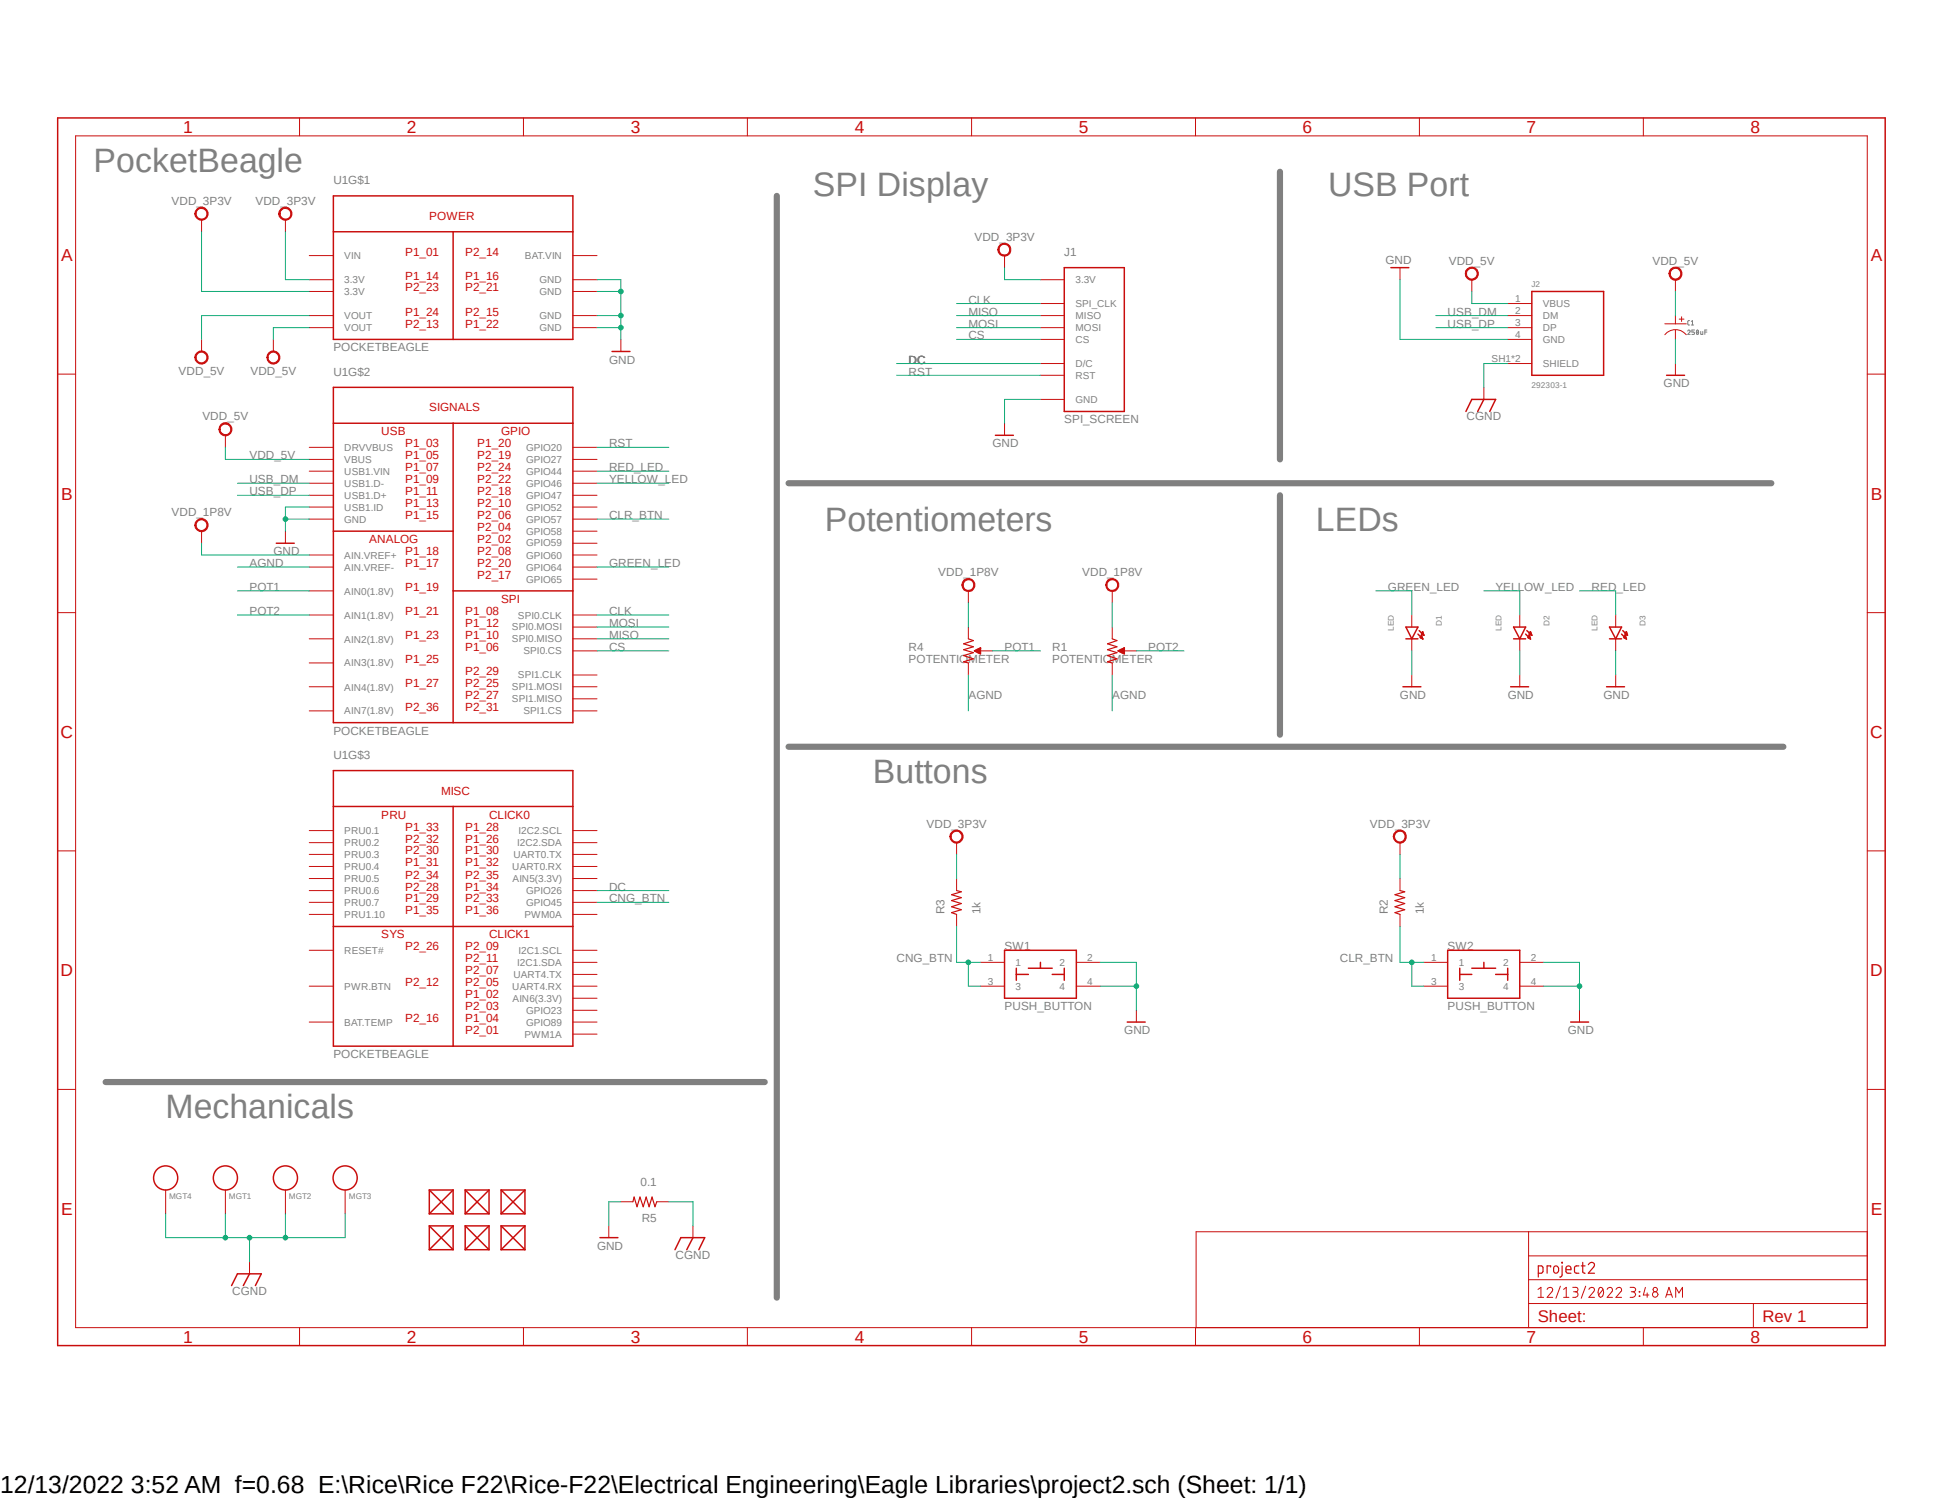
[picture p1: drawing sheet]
<svg xmlns="http://www.w3.org/2000/svg" width="279mm" height="216mm" viewBox="0 0 279 216" stroke-linecap="round" stroke-linejoin="round" font-family="sans-serif">
<path d="M7.9 16.8l263.6 177.3M271.5 16.8l-263.6 177.3" fill="none" stroke="#fff" stroke-width=".14"/>
<path d="M242.8 47.7l.2-.2 .2 .1v.2l-.4 .3h.4M243.1 46.1l-.3 .2v.4l.3 .1M243.3 46.8h.4M243.3 46.3l.2-.2v.7M243.8 47.5h-.4v.3h.3l.1 .1-.1 .2h-.3M244.1 47.5l.2 .1v.5l-.2-.1zM244.3 47.7l-.2 .3M244.7 47.7v.4h.3v-.4M245.3 47.8h.3M245.6 47.5h-.3v.6" fill="none" stroke="#808080" stroke-width=".14"/>
<g fill="none" stroke="#c90d0c" stroke-width=".14">
<path d="M10.9 19.6h257.7v171.5h-257.7zM43.1 17v2.6M75.3 17v2.6M107.5 17v2.6M139.8 17v2.6M172 17v2.6M204.2 17v2.6M236.4 17v2.6M44.5 36.8h3.5M82.4 36.8h3.5M8.3 53.8h2.6M44.5 40.3h3.5"/>
<path d="M44.5 42h3.5M44.5 45.4h3.5M44.5 47.2h3.5M82.4 40.3h3.5M82.4 42h3.5M82.4 45.4h3.5M82.4 47.2h3.5M149.7 40.3h3.4M149.7 45.4h3.4M149.7 47.2h3.4M149.7 57.5h3.4M149.7 54h3.4"/>
<path d="M149.7 52.3h3.4M149.7 48.9h3.4M149.7 43.7h3.4M268.6 53.8h2.6M44.5 64.4h3.5M44.5 66.1h3.5M44.5 67.8h3.5M44.5 69.6h3.5M44.5 71.3h3.5M44.5 73h3.5M44.5 74.7h3.5M44.5 79.9h3.5"/>
<path d="M82.4 64.4h3.5M82.4 66.1h3.5M82.4 67.8h3.5M82.4 69.6h3.5M82.4 71.3h3.5M82.4 73h3.5M82.4 74.7h3.5M82.4 76.5h3.5M82.4 78.2h3.5M82.4 79.9h3.5M8.3 88.2h2.6M44.5 81.6h3.5"/>
<path d="M44.5 85h3.5M44.5 88.5h3.5M44.5 91.9h3.5M44.5 95.4h3.5M44.5 98.8h3.5M82.4 81.6h3.5M82.4 83.4h3.5M82.4 88.5h3.5M82.4 91.9h3.5M82.4 98.8h3.5M82.4 90.3h3.5M82.4 93.7h3.5"/>
<path d="M82.4 97.2h3.5M160 90.3v1.6M160 95.4v1.8M161.8 93.7h1.7M203.1 88.5v1.8M203.1 91.9v1.8M203.1 97.2v1.6M268.6 88.2h2.6M44.5 102.3h3.5M44.5 119.5h3.5M82.4 102.3h3.5M82.4 100.6h3.5"/>
<path d="M82.4 119.5h3.5M8.3 122.5h2.6M44.5 121.3h3.5M44.5 123h3.5M44.5 124.7h3.5M44.5 126.4h3.5M44.5 128.2h3.5M44.5 129.9h3.5M44.5 131.6h3.5M44.5 136.8h3.5M82.4 121.3h3.5M82.4 123h3.5"/>
<path d="M82.4 124.7h3.5M82.4 126.4h3.5M82.4 128.2h3.5M82.4 129.9h3.5M82.4 131.6h3.5M82.4 136.8h3.5M82.4 138.5h3.5M141.1 138.5h3.4M154.9 138.5h3.4M268.6 122.5h2.6M8.3 156.8h2.6M44.5 141.9h3.5"/>
<path d="M44.5 147.1h3.5M82.4 140.3h3.5M82.4 141.9h3.5M82.4 143.7h3.5M82.4 145.4h3.5M82.4 147.1h3.5M82.4 148.8h3.5M141.1 141.9h3.4M154.9 141.9h3.4M268.6 156.8h2.6M219.9 177.3v13.8M268.6 177.3h-96.5v13.8"/>
<path d="M43.1 191.1v2.6M75.3 191.1v2.6M107.5 191.1v2.6M139.8 191.1v2.6M172 191.1v2.6M204.2 191.1v2.6M219.9 187.6h48.7M219.9 184.2h48.7M219.9 180.8h48.7M221.3 185.6l.4-.3v1.4M221.3 186.7h.8M222.6 185.6a.4 .4 0 0 1 .5-.3 .4 .4 0 0 1 .3 .5l-.8 .9h.8"/>
<path d="M224.5 185.1l-.6 1.8M225 186.7h.7M225 185.6l.3-.3v1.4M226.3 185.3h.4a.32 .32 0 0 1 .3 .3 .32 .32 0 0 1-.3 .3h-.3M226.7 185.9a.4 .4 0 0 1 .3 .4 .4 .4 0 0 1-.3 .4h-.4M228.1 185.1l-.6 1.8M228.6 185.6a.4 .4 0 0 1 .6-.3 .4 .4 0 0 1 .1 .6l-.7 .8h.8M230.1 185.3h.2a.82 .82 0 0 1 0 1.4 .97 .97 0 0 1-.2-1.4zM230.6 185.6l-.6 .8M231.2 185.6a.39 .39 0 0 1 .6-.3 .39 .39 0 0 1 .1 .6l-.7 .8h.8M232.5 185.6a.42 .42 0 0 1 .5-.3 .42 .42 0 0 1 .3 .5l-.8 .9h.8M234.5 185.3h.5a.32 .32 0 0 1 .3 .3 .32 .32 0 0 1-.3 .3h-.3"/>
<path d="M234.9 185.9a.4 .4 0 0 1 .4 .4 .4 .4 0 0 1-.4 .4h-.4M235.8 185.9l.1 .1zM235.8 186.5l.1 .1zM236.4 191.1v2.6M236.7 185.3l-.3 1.1h.8M237 186.1v.6M239.6 186.7l.5-1.4 .5 1.4M239.8 186.4h.7M241.1 186.7v-1.4l.5 .8 .5-.8v1.4M252.3 187.6v3.5"/>
<circle cx="238.1" cy="185.6" r=".33"/>
<circle cx="238.1" cy="186.3" r=".41"/>
</g>
<g fill="none" stroke="#c90d0c" stroke-width=".21">
<path d="M8.3 17h262.9v176.7h-262.9zM48 28.2h34.4v20.7h-34.4zM48 33.4h34.4M65.2 33.4v15.5M153.1 38.5h8.7v20.7h-8.7zM48 55.8h34.4v48.2h-34.4zM48 76.5h17.2M48 60.9h34.4M65.2 60.9v43.1M65.2 85h17.2M160.9 93.7l.9-.4v.8zM160.9 93.7h.9"/>
<path d="M161.1 93.6h.7M161.1 93.8h.7M161.3 93.5h.5M161.4 93.9h.4M161.5 93.4h.3M161.6 94h.2M161.7 93.3h.1M201.8 98.8h2.6M202.3 90.3h1.7l-.9 1.6zM202.3 91.9h1.7M204 91.3l.7 .7M204.2 90.8l.7 .6"/>
<path d="M204.3 91.7h.3M204.4 91.7h.2M204.5 91.9h.1M204.5 91.5h.1M204.5 91.4l.2 .5-.4-.1zM204.6 91.3h.2M204.6 91.2h.2M204.6 91.1h.1M204.6 91h.1M204.7 90.9l.2 .5-.4-.1zM204.8 91.4h.1M48 110.9h34.4v39.7h-34.4z"/>
<path d="M48 116.1h34.4M65.2 116.1v34.5M48 133.3h34.4M144.5 136.8h10.4v6.9h-10.4zM146.2 139.4v1.7M148 139.4h3.4M149.7 138.5v.9M153.1 139.4v1.7M146.2 140.3h1.8M151.4 140.3h1.7"/>
</g>
<path d="M160 91.9l.7 .3-1.4 .5 1.4 .4-1.4 .4 1.4 .4-1.4 .5 1.4 .4-1.4 .4 .7 .2M221.3 183.3l.6-.1 .1-.7-.1-.3h-.6v1.6M223.1 182.4v-.2h-.5v1.1M223.7 182.2a.38 .38 0 0 1 .5 .3v.4a.36 .36 0 0 1-.3 .4 .36 .36 0 0 1-.4-.4v-.4zM224.7 181.7l.1 .1zM224.7 182.2v1.3v.2l-.3 .1M225.3 182.8h.7a.38 .38 0 0 0-.2-.6 .38 .38 0 0 0-.5 .3v.6l.3 .2h.4M227.2 182.2h-.5l-.2 .3 .1 .6 .6 .2M227.5 182.2h.5M227.7 181.7v1.4l.3 .2M228.5 182a.43 .43 0 0 1 .6-.3 .43 .43 0 0 1 .2 .7l-.8 .9h.9" fill="none" stroke="#c90d0c" stroke-width=".17"/>
<path d="M143.9 35.2a.94 .94 0 0 1 1.4 .3 .94 .94 0 0 1-.6 1.4 .94 .94 0 0 1-1.1-1h.1a.78 .78 0 0 1 1-.7 .78 .78 0 0 1 .5 1.1 .78 .78 0 0 1-1.2 .2l-.3-.6h-.1v-.3z" fill-rule="evenodd" fill="#c90d0c"/>
<path d="M143.9 35.2a.94 .94 0 0 1 1.4 .3 .94 .94 0 0 1-.6 1.4 .94 .94 0 0 1-1.1-1h.1a.78 .78 0 0 1 1-.7 .78 .78 0 0 1 .5 1.1 .78 .78 0 0 1-1.2 .2l-.3-.6h-.1v-.3zM144.5 36.8v1.7M144.5 60.9v1.8M218.7 88.5v1.8M218.7 91.9v1.8M218.7 97.2v1.6M232.5 88.5v1.8M232.5 91.9v1.8M232.5 97.2v1.6M137.6 126.4v1.8M137.6 131.6v1.7M163.5 145.4v1.7" fill="none" stroke="#c90d0c" stroke-width=".14"/>
<g fill="none" stroke="#c90d0c" stroke-width=".21">
<path d="M143.2 62.7h2.6M217.3 98.8h2.6M217.8 90.3h1.7l-.8 1.6zM217.8 91.9h1.7M219.5 91.3l.7 .7M219.7 90.8l.7 .6M219.9 91.7h.2M220 91.9h.2M220 91.5h.1M220 91.4l.2 .5-.4-.1zM220 91.2h.3M220.1 91.3h.2"/>
<path d="M220.1 91.1h.2M220.2 90.9l.2 .5-.4-.1zM220.2 91h.1M220.3 91.4h.1M231.1 98.8h2.6M231.6 90.3h1.7l-.8 1.6zM231.6 91.9h1.7M233.3 91.3l.7 .7M233.5 90.8l.6 .6M233.7 91.7h.2M233.8 91.9h.1M233.8 91.5h.1"/>
<path d="M233.8 91.4l.2 .5-.4-.1zM233.8 91.2h.3M233.9 91.3h.2M233.9 91.1h.2M234 91h.1M234 90.9l.1 .5-.3-.1zM234.1 91.4h.1M162.2 147.1h2.6"/>
</g>
<path d="M137.6 128.2l.7 .2-1.4 .4 1.4 .4-1.4 .4 1.4 .4-1.4 .5 1.4 .4-1.4 .5 .7 .2" fill="none" stroke="#c90d0c" stroke-width=".17"/>
<path d="M137 119.7a.96 .96 0 0 1 1.5 .3 .96 .96 0 0 1-.7 1.4 .96 .96 0 0 1-1.1-1h.1a.79 .79 0 0 1 1.1-.8 .79 .79 0 0 1 .3 1.3 .79 .79 0 0 1-1.3-.2l-.1-.3h-.1v-.4z" fill-rule="evenodd" fill="#c90d0c"/>
<path d="M137 119.7a.96 .96 0 0 1 1.5 .3 .96 .96 0 0 1-.7 1.4 .96 .96 0 0 1-1.1-1h.1a.79 .79 0 0 1 1.1-.8 .79 .79 0 0 1 .3 1.3 .79 .79 0 0 1-1.3-.2l-.1-.3h-.1v-.4zM137.6 121.3v1.7" fill="none" stroke="#c90d0c" stroke-width=".14"/>
<path d="M159.4 83.5a.95 .95 0 0 1 1.5 .2 .95 .95 0 0 1-.6 1.4 .95 .95 0 0 1-1.2-.9h.2a.78 .78 0 0 1 .9-.7 .78 .78 0 0 1 .5 1.1 .78 .78 0 0 1-1.2 .2l-.2-.3v-.3h-.2z" fill-rule="evenodd" fill="#c90d0c"/>
<path d="M159.4 83.5a.95 .95 0 0 1 1.5 .2 .95 .95 0 0 1-.6 1.4 .95 .95 0 0 1-1.2-.9h.2a.78 .78 0 0 1 .9-.7 .78 .78 0 0 1 .5 1.1 .78 .78 0 0 1-1.2 .2l-.2-.3v-.3h-.2zM160 85v1.8" fill="none" stroke="#c90d0c" stroke-width=".14"/>
<path d="M138.7 83.5a.95 .95 0 0 1 1.5 .2 .95 .95 0 0 1-.6 1.4 .95 .95 0 0 1-1.2-.9h.2a.77 .77 0 0 1 1-.7 .77 .77 0 0 1 .3 1.2 .77 .77 0 0 1-1.3-.2v-.3h-.2z" fill-rule="evenodd" fill="#c90d0c"/>
<path d="M89.3 48.9v1.7M216.9 43.7h3.5M216.9 45.4h3.5M216.9 47.2h3.5M216.9 48.9h3.5M216.9 52.3h3.5M41.1 76.5v1.7M138.7 83.5a.95 .95 0 0 1 1.5 .2 .95 .95 0 0 1-.6 1.4 .95 .95 0 0 1-1.2-.9h.2a.77 .77 0 0 1 1-.7 .77 .77 0 0 1 .3 1.2 .77 .77 0 0 1-1.3-.2v-.3h-.2zM139.3 85v1.8M139.3 90.3v1.6M139.3 95.4v1.8M141.1 93.7h1.7" fill="none" stroke="#c90d0c" stroke-width=".14"/>
<path d="M139.3 91.9l.7 .3-1.4 .5 1.4 .4-1.4 .4 1.4 .4-1.4 .5 1.4 .4-1.4 .4 .7 .2" fill="none" stroke="#c90d0c" stroke-width=".17"/>
<g fill="none" stroke="#c90d0c" stroke-width=".21">
<path d="M88.1 50.6h2.5M220.4 42h10.3v12h-10.3zM39.8 78.2h2.5M140.2 93.7h.9M140.4 93.6h.7M140.5 93.8h.6M140.6 93.5h.5M140.7 93.9h.4M140.8 93.4h.3M140.9 94h.2M141.1 93.3l-.9 .4M141.1 93.3v.8l-.9-.4"/>
<path d="M141.1 93.3h.1"/>
</g>
<path d="M28.4 50.8a.96 .96 0 0 1 1.4 .3 .96 .96 0 0 1-.6 1.3 .96 .96 0 0 1-1.2-1h.2a.79 .79 0 0 1 1.1-.7 .79 .79 0 0 1 .3 1.2 .79 .79 0 0 1-1.3-.1l-.1-.4h-.2l.1-.3z" fill-rule="evenodd" fill="#c90d0c"/>
<path d="M28.4 50.8a.96 .96 0 0 1 1.4 .3 .96 .96 0 0 1-.6 1.3 .96 .96 0 0 1-1.2-1h.2a.79 .79 0 0 1 1.1-.7 .79 .79 0 0 1 .3 1.2 .79 .79 0 0 1-1.3-.1l-.1-.4h-.2l.1-.3zM29 48.9v1.7" fill="none" stroke="#c90d0c" stroke-width=".14"/>
<path d="M38.7 50.8a.94 .94 0 0 1 1.5 .2 .94 .94 0 0 1-.6 1.4 .94 .94 0 0 1-1.2-1h.2a.78 .78 0 0 1 1.1-.6 .78 .78 0 0 1 .2 1.3 .78 .78 0 0 1-1.3-.3v-.4h-.2l.1-.3z" fill-rule="evenodd" fill="#c90d0c"/>
<path d="M38.7 50.8a.94 .94 0 0 1 1.5 .2 .94 .94 0 0 1-.6 1.4 .94 .94 0 0 1-1.2-1h.2a.78 .78 0 0 1 1.1-.6 .78 .78 0 0 1 .2 1.3 .78 .78 0 0 1-1.3-.3v-.4h-.2l.1-.3zM39.3 48.9v1.7" fill="none" stroke="#c90d0c" stroke-width=".14"/>
<path d="M28.4 74.9a.96 .96 0 0 1 1.4 .3 .96 .96 0 0 1-.6 1.4 .96 .96 0 0 1-1.2-1h.2a.79 .79 0 0 1 1-.8 .79 .79 0 0 1 .4 1.3 .79 .79 0 0 1-1.3-.2l-.1-.3h-.2l.1-.4z" fill-rule="evenodd" fill="#c90d0c"/>
<path d="M28.4 74.9a.96 .96 0 0 1 1.4 .3 .96 .96 0 0 1-.6 1.4 .96 .96 0 0 1-1.2-1h.2a.79 .79 0 0 1 1-.8 .79 .79 0 0 1 .4 1.3 .79 .79 0 0 1-1.3-.2l-.1-.3h-.2l.1-.4zM29 76.5v1.7" fill="none" stroke="#c90d0c" stroke-width=".14"/>
<path d="M28.4 30.1a.96 .96 0 0 1 1.4 .3 .96 .96 0 0 1-.6 1.3 .96 .96 0 0 1-1.2-.9h.2a.79 .79 0 0 1 1-.8 .79 .79 0 0 1 .5 1.1 .79 .79 0 0 1-1.3 .2l-.2-.5h-.2l.1-.4z" fill-rule="evenodd" fill="#c90d0c"/>
<path d="M28.4 30.1a.96 .96 0 0 1 1.4 .3 .96 .96 0 0 1-.6 1.3 .96 .96 0 0 1-1.2-.9h.2a.79 .79 0 0 1 1-.8 .79 .79 0 0 1 .5 1.1 .79 .79 0 0 1-1.3 .2l-.2-.5h-.2l.1-.4zM29 31.6v1.8" fill="none" stroke="#c90d0c" stroke-width=".14"/>
<path d="M40.4 30.1a.96 .96 0 0 1 1.5 .3 .96 .96 0 0 1-.6 1.3 .96 .96 0 0 1-1.2-.9h.2a.78 .78 0 0 1 1.1-.7 .78 .78 0 0 1 .2 1.3 .78 .78 0 0 1-1.3-.3v-.3h-.2l.1-.4z" fill-rule="evenodd" fill="#c90d0c"/>
<path d="M40.4 30.1a.96 .96 0 0 1 1.5 .3 .96 .96 0 0 1-.6 1.3 .96 .96 0 0 1-1.2-.9h.2a.78 .78 0 0 1 1.1-.7 .78 .78 0 0 1 .2 1.3 .78 .78 0 0 1-1.3-.3v-.3h-.2l.1-.4zM41.1 31.6v1.8M201.4 38.5v1.8M201.4 126.4v1.8M201.4 131.6v1.7M204.9 138.5h3.4M218.7 138.5h3.4M204.9 141.9h3.4M218.7 141.9h3.4M227.2 145.4v1.7" fill="none" stroke="#c90d0c" stroke-width=".14"/>
<path d="M200.1 38.5h2.6M208.3 136.8h10.4v6.9h-10.4zM210 139.4v1.7M211.8 139.4h3.4M213.5 138.5v.9M216.9 139.4v1.7M210 140.3h1.8M215.2 140.3h1.7M226 147.1h2.6" fill="none" stroke="#c90d0c" stroke-width=".21"/>
<path d="M201.4 128.2l.7 .2-1.4 .4 1.4 .4-1.4 .4 1.4 .4-1.4 .5 1.4 .4-1.4 .5 .7 .2" fill="none" stroke="#c90d0c" stroke-width=".17"/>
<path d="M200.8 119.7a.94 .94 0 0 1 1.4 .3 .94 .94 0 0 1-.6 1.4 .94 .94 0 0 1-1.2-1h.2a.77 .77 0 0 1 1.1-.7 .77 .77 0 0 1 .3 1.2 .77 .77 0 0 1-1.3-.2l-.1-.3h-.2l.1-.4z" fill-rule="evenodd" fill="#c90d0c"/>
<path d="M213.5 55.8v1.7M200.8 119.7a.94 .94 0 0 1 1.4 .3 .94 .94 0 0 1-.6 1.4 .94 .94 0 0 1-1.2-1h.2a.77 .77 0 0 1 1.1-.7 .77 .77 0 0 1 .3 1.2 .77 .77 0 0 1-1.3-.2l-.1-.3h-.2l.1-.4zM201.4 121.3v1.7M23.8 171.3v3.4M32.4 171.3v3.4M41.1 171.3v3.4M49.7 171.3v3.4M87.6 176.4v1.7M89.3 173h1.8M94.5 173h1.7M99.7 176.4v1.7M35.9 181.6v1.7" fill="none" stroke="#c90d0c" stroke-width=".14"/>
<path d="M91.1 173l.1-.7 .5 1.4 .4-1.4 .4 1.4 .5-1.4 .4 1.4 .4-1.4 .4 1.4 .3-.7" fill="none" stroke="#c90d0c" stroke-width=".17"/>
<g fill="none" stroke="#c90d0c" stroke-width=".21">
<path d="M210.9 59.2l.9-1.7h3.4l-.9 1.7M213.5 57.5l-.9 1.7M61.8 171.3l3.4 3.4M61.8 171.3h3.4M61.8 174.7h3.4M61.8 171.3v3.4M61.8 176.4v3.5M61.8 176.4h3.4M61.8 179.9h3.4M61.8 176.4l3.4 3.5M65.2 171.3l-3.4 3.4M65.2 171.3v3.4"/>
<path d="M65.2 176.4v3.5M65.2 176.4l-3.4 3.5M66.9 176.4l3.5 3.5M66.9 171.3h3.5M66.9 174.7h3.5M66.9 171.3l3.5 3.4M66.9 171.3v3.4M66.9 176.4v3.5M66.9 176.4h3.5M66.9 179.9h3.5M70.4 171.3l-3.5 3.4M70.4 171.3v3.4"/>
<path d="M70.4 176.4v3.5M70.4 176.4l-3.5 3.5M72.1 171.3h3.4M72.1 174.7h3.4M72.1 176.4l3.4 3.5M72.1 171.3l3.4 3.4M72.1 171.3v3.4M72.1 176.4v3.5M72.1 176.4h3.4M72.1 179.9h3.4M75.5 171.3l-3.4 3.4M75.5 171.3v3.4"/>
<path d="M75.5 176.4v3.5M75.5 176.4l-3.4 3.5M86.3 178.1h2.6M97.1 179.9l.9-1.8h3.4l-.9 1.8M99.7 178.1l-.9 1.8M33.3 185l.9-1.7h3.4l-.9 1.7M35.9 183.3l-.9 1.7"/>
<circle cx="23.8" cy="169.5" r="1.74"/>
<circle cx="32.4" cy="169.5" r="1.74"/>
<circle cx="41.1" cy="169.5" r="1.74"/>
<circle cx="49.7" cy="169.5" r="1.74"/>
</g>
<path d="M31.8 61.1a.94 .94 0 0 1 1.5 .2 .94 .94 0 0 1-.6 1.4 .94 .94 0 0 1-1.2-.9h.2a.78 .78 0 0 1 1.1-.7 .78 .78 0 0 1 .2 1.3 .78 .78 0 0 1-1.3-.3v-.3h-.2z" fill-rule="evenodd" fill="#c90d0c"/>
<path d="M31.8 61.1a.94 .94 0 0 1 1.5 .2 .94 .94 0 0 1-.6 1.4 .94 .94 0 0 1-1.2-.9h.2a.78 .78 0 0 1 1.1-.7 .78 .78 0 0 1 .2 1.3 .78 .78 0 0 1-1.3-.3v-.3h-.2zM32.4 62.7v1.7" fill="none" stroke="#c90d0c" stroke-width=".14"/>
<path d="M211.1 38.7a.94 .94 0 0 1 1.5 .2 .94 .94 0 0 1-.6 1.4 .94 .94 0 0 1-1.2-.9h.2a.78 .78 0 0 1 1.1-.6 .78 .78 0 0 1 .2 1.2 .78 .78 0 0 1-1.3-.3v-.3h-.2l.1-.4z" fill-rule="evenodd" fill="#c90d0c"/>
<path d="M211.1 38.7a.94 .94 0 0 1 1.5 .2 .94 .94 0 0 1-.6 1.4 .94 .94 0 0 1-1.2-.9h.2a.78 .78 0 0 1 1.1-.6 .78 .78 0 0 1 .2 1.2 .78 .78 0 0 1-1.3-.3v-.3h-.2l.1-.4zM211.8 40.3v1.7M239.5 46.6h3.1M239.5 48.2a1.99 1.99 0 0 1 3.1 0M241 45.4v1.2M241 47.5v1.4M241.6 45.9h.7M241.9 45.6v.7" fill="none" stroke="#c90d0c" stroke-width=".14"/>
<path d="M240.4 38.7a.94 .94 0 0 1 1.5 .2 .94 .94 0 0 1-.6 1.4 .94 .94 0 0 1-1.2-.9h.2a.77 .77 0 0 1 1-.8 .77 .77 0 0 1 .3 1.3 .77 .77 0 0 1-1.2-.2l-.1-.3h-.2l.1-.4z" fill-rule="evenodd" fill="#c90d0c"/>
<path d="M240.4 38.7a.94 .94 0 0 1 1.5 .2 .94 .94 0 0 1-.6 1.4 .94 .94 0 0 1-1.2-.9h.2a.77 .77 0 0 1 1-.8 .77 .77 0 0 1 .3 1.3 .77 .77 0 0 1-1.2-.2l-.1-.3h-.2l.1-.4zM241 40.3v1.7M241 52.3v1.7" fill="none" stroke="#c90d0c" stroke-width=".14"/>
<path d="M239.8 54h2.6" fill="none" stroke="#c90d0c" stroke-width=".21"/>
<path d="M29 33.4v8.6h15.5M41.1 33.4v6.9h3.4M144.5 38.5v1.8h5.2M137.6 123v3.4M137.6 133.3v5.2h3.5M139.3 138.5v3.4h1.8M201.4 123v3.4" fill="none" stroke="#0dab76" stroke-width=".14"/>
<circle cx="139.3" cy="138.5" r=".33" fill="#0dab76"/>
<g fill="none" stroke="#0dab76" stroke-width=".14">
<path d="M85.9 129.9h10.3M158.3 138.5h5.2v6.9M158.3 141.9h5.2"/>
<circle cx="139.3" cy="138.5" r=".33"/>
</g>
<circle cx="163.5" cy="141.9" r=".33" fill="#0dab76"/>
<g fill="none" stroke="#0dab76" stroke-width=".14">
<path d="M85.9 47.2h3.4M85.9 45.4h3.4v3.5M149.7 57.5h-5.2v3.4"/>
<circle cx="163.5" cy="141.9" r=".33"/>
</g>
<circle cx="89.3" cy="47.2" r=".33" fill="#0dab76"/>
<g fill="none" stroke="#0dab76" stroke-width=".14">
<path d="M85.9 42h3.4v3.4"/>
<circle cx="89.3" cy="47.2" r=".33"/>
</g>
<circle cx="89.3" cy="45.4" r=".33" fill="#0dab76"/>
<g fill="none" stroke="#0dab76" stroke-width=".14">
<path d="M85.9 40.3h3.4v1.7"/>
<circle cx="89.3" cy="45.4" r=".33"/>
</g>
<circle cx="89.3" cy="42" r=".33" fill="#0dab76"/>
<g fill="none" stroke="#0dab76" stroke-width=".14">
<path d="M41.1 74.7h3.4M44.5 73h-3.4v3.5"/>
<circle cx="89.3" cy="42" r=".33"/>
</g>
<circle cx="41.1" cy="74.7" r=".33" fill="#0dab76"/>
<g fill="none" stroke="#0dab76" stroke-width=".14">
<path d="M201.4 40.3v8.6h15.5M203.1 93.7v3.5M218.7 93.7v3.5M232.5 93.7v3.5M222.1 138.5h5.1v6.9M222.1 141.9h5.1"/>
<circle cx="41.1" cy="74.7" r=".33"/>
</g>
<circle cx="227.3" cy="141.9" r=".33" fill="#0dab76"/>
<g fill="none" stroke="#0dab76" stroke-width=".14">
<path d="M44.5 45.4h-15.5v3.5M44.5 47.2h-5.2v1.7M129 52.3h20.7M129 54h20.7M137.6 43.7h12.1M137.6 45.4h12.1M137.6 47.2h12.1M137.6 48.9h12.1M206.6 45.4h10.3M206.6 47.2h10.3M211.8 42v1.7h5.1M241 42v3.4"/>
<path d="M241 48.9v3.4M29 78.2v1.7h15.5M32.4 64.4v1.7h12.1M34.2 69.6h10.3M34.2 71.3h10.3M85.9 64.4h10.3M85.9 69.6h10.3M85.9 67.8h10.3M34.2 88.5h10.3M34.2 81.6h10.3M34.2 85h10.3M85.9 88.5h10.3"/>
<path d="M85.9 91.9h10.3M85.9 90.3h10.3M85.9 93.7h10.3M85.9 81.6h10.3M139.3 86.8v3.5M139.3 97.2v5.1M142.8 93.7h6.9M160 86.8v3.5M160 97.2v5.1M163.5 93.7h6.8M198 85h5.1v3.5M213.5 85h5.2v3.5"/>
<path d="M227.2 85h5.3v3.5M85.9 128.2h10.3M201.4 133.3v5.2h3.5M203.1 138.5v3.4h1.8M89.3 173h-1.7v3.4"/>
<circle cx="227.3" cy="141.9" r=".33"/>
</g>
<circle cx="203.1" cy="138.5" r=".33" fill="#0dab76"/>
<g fill="none" stroke="#0dab76" stroke-width=".14">
<path d="M85.9 74.7h10.3M23.8 174.7v3.4h12.1v3.5M32.4 174.7v3.4"/>
<circle cx="203.1" cy="138.5" r=".33"/>
</g>
<circle cx="32.4" cy="178.1" r=".33" fill="#0dab76"/>
<g fill="none" stroke="#0dab76" stroke-width=".14">
<path d="M41.1 174.7v3.4h-5.2"/>
<circle cx="32.4" cy="178.1" r=".33"/>
</g>
<circle cx="35.9" cy="178.1" r=".33" fill="#0dab76"/>
<g fill="none" stroke="#0dab76" stroke-width=".14">
<path d="M49.7 174.7v3.4h-8.6"/>
<circle cx="35.9" cy="178.1" r=".33"/>
</g>
<circle cx="41.1" cy="178.1" r=".33" fill="#0dab76"/>
<g fill="none" stroke="#0dab76" stroke-width=".14">
<path d="M216.9 52.3h-3.4v3.5M96.2 173h3.5v3.4"/>
<circle cx="41.1" cy="178.1" r=".33"/>
</g>
<path d="M111.8 28.2v158.6M184.1 24.7v41.4M113.5 69.6h141.3M184.1 71.3v34.4M113.5 107.5h143.1M15.2 155.7h94.8" fill="none" stroke="#808080" stroke-width=".89"/>
<g font-size="4.9" fill="#808080">
<text x="13.5" y="24.7">PocketBeagle</text>
<text x="116.9" y="28.2">SPI Display</text>
<text x="191.1" y="28.2">USB Port</text>
<text x="118.7" y="76.5">Potentiometers</text>
<text x="189.3" y="76.5">LEDs</text>
<text x="125.6" y="112.6">Buttons</text>
<text x="23.8" y="160.9">Mechanicals</text>
</g>
<text font-size="3.6" x="0" y="214.9">12/13/2022 3:52 AM f=0.68 E:\Rice\Rice F22\Rice-F22\Electrical Engineering\Eagle Libraries\project2.sch (Sheet: 1/1)</text>
<g font-size="2.5" fill="#c90d0c">
<text x="26.3" y="19.2">1</text>
<text x="58.5" y="19.2">2</text>
<text x="90.8" y="19.2">3</text>
<text x="123" y="19.2">4</text>
<text x="155.2" y="19.2">5</text>
<text x="187.4" y="19.2">6</text>
<text x="219.6" y="19.2">7</text>
<text x="251.8" y="19.2">8</text>
<text x="8.8" y="37.6">A</text>
<text x="269.2" y="37.6">A</text>
<text x="8.8" y="71.9">B</text>
<text x="269.2" y="71.9">B</text>
<text x="8.7" y="106.2">C</text>
<text x="269.1" y="106.2">C</text>
<text x="8.7" y="140.5">D</text>
<text x="269.1" y="140.5">D</text>
<text x="8.8" y="174.8">E</text>
<text x="269.2" y="174.8">E</text>
<text x="26.3" y="193.3">1</text>
<text x="58.5" y="193.3">2</text>
<text x="90.8" y="193.3">3</text>
<text x="123" y="193.3">4</text>
<text x="155.2" y="193.3">5</text>
<text x="187.4" y="193.3">6</text>
<text x="219.6" y="193.3">7</text>
<text x="251.8" y="193.3">8</text>
</g>
<g font-size="2.4" fill="#c90d0c">
<text x="221.2" y="190.2">Sheet:</text>
<text x="253.6" y="190.2">Rev 1</text>
</g>
<g font-size="1.7" fill="#808080">
<text x="24.7" y="29.5">VDD_3P3V</text>
<text x="36.8" y="29.5">VDD_3P3V</text>
<text x="48" y="26.5">U1G$1</text>
<text x="140.2" y="34.6">VDD_3P3V</text>
<text x="153.1" y="36.8">J1</text>
<text x="199.3" y="38">GND</text>
<text x="208.4" y="38.1">VDD_5V</text>
<text x="237.7" y="38.1">VDD_5V</text>
<text x="139.3" y="43.7">CLK</text>
<text x="139.3" y="45.4">MISO</text>
<text x="139.3" y="47.2">MOSI</text>
<text x="208.3" y="45.4">USB_DM</text>
<text x="208.3" y="47.2">USB_DP</text>
<text x="25.7" y="54">VDD_5V</text>
<text x="36" y="54">VDD_5V</text>
<text x="48" y="50.6">POCKETBEAGLE</text>
<text x="87.6" y="52.3">GND</text>
<text x="130.7" y="52.3">DC</text>
<text x="139.3" y="48.9">CS</text>
<text x="48" y="54.1">U1G$2</text>
<text x="130.7" y="54.1">RST</text>
<text x="239.3" y="55.8">GND</text>
<text x="29.1" y="60.5">VDD_5V</text>
<text x="87.6" y="64.4">RST</text>
<text x="142.8" y="64.4">GND</text>
<text x="153.1" y="60.9">SPI_SCREEN</text>
<text x="211" y="60.5">CGND</text>
<text x="35.9" y="66.1">VDD_5V</text>
<text x="35.9" y="69.6">USB_DM</text>
<text x="35.9" y="71.3">USB_DP</text>
<text x="87.6" y="69.6">YELLOW_LED</text>
<text x="87.6" y="67.8">RED_LED</text>
<text x="24.7" y="74.3">VDD_1P8V</text>
<text x="87.6" y="74.7">CLR_BTN</text>
<text x="35.9" y="81.6">AGND</text>
<text x="39.3" y="79.9">GND</text>
<text x="87.6" y="81.6">GREEN_LED</text>
<text x="135" y="82.9">VDD_1P8V</text>
<text x="155.7" y="82.9">VDD_1P8V</text>
<text x="35.9" y="85.1">POT1</text>
<text x="35.9" y="88.5">POT2</text>
<text x="87.6" y="88.5">CLK</text>
<text x="199.7" y="85.1">GREEN_LED</text>
<text x="215.2" y="85.1">YELLOW_LED</text>
<text x="229" y="85.1">RED_LED</text>
<text x="87.6" y="91.9">MISO</text>
<text x="87.6" y="90.3">MOSI</text>
<text x="87.6" y="93.7">CS</text>
<text x="130.7" y="95.4">POTENTIOMETER</text>
<text x="130.7" y="93.7">R4</text>
<text x="144.5" y="93.7">POT1</text>
<text x="151.4" y="95.4">POTENTIOMETER</text>
<text x="151.4" y="93.7">R1</text>
<text x="165.2" y="93.7">POT2</text>
<text x="139.3" y="100.6">AGND</text>
<text x="160" y="100.6">AGND</text>
<text x="201.4" y="100.6">GND</text>
<text x="216.9" y="100.6">GND</text>
<text x="230.7" y="100.6">GND</text>
<text x="48" y="105.7">POCKETBEAGLE</text>
<text x="48" y="109.2">U1G$3</text>
<text x="133.3" y="119.1">VDD_3P3V</text>
<text x="197.1" y="119.1">VDD_3P3V</text>
<text x="87.6" y="129.9">CNG_BTN</text>
<text x="87.6" y="128.2">DC</text>
<text x="135.9" y="131.6" transform="rotate(-90 135.9 131.6)">R3</text>
<text x="141.1" y="131.6" transform="rotate(-90 141.1 131.6)">1k</text>
<text x="199.7" y="131.6" transform="rotate(-90 199.7 131.6)">R2</text>
<text x="204.8" y="131.6" transform="rotate(-90 204.8 131.6)">1k</text>
<text x="144.5" y="136.8">SW1</text>
<text x="208.3" y="136.8">SW2</text>
<text x="129" y="138.5">CNG_BTN</text>
<text x="192.8" y="138.5">CLR_BTN</text>
<text x="144.5" y="145.4">PUSH_BUTTON</text>
<text x="161.8" y="148.8">GND</text>
<text x="208.3" y="145.4">PUSH_BUTTON</text>
<text x="225.5" y="148.8">GND</text>
<text x="48" y="152.3">POCKETBEAGLE</text>
<text x="92.2" y="170.8">0.1</text>
<text x="85.9" y="179.9">GND</text>
<text x="92.3" y="175.9">R5</text>
<text x="97.2" y="181.2">CGND</text>
<text x="33.4" y="186.3">CGND</text>
</g>
<g font-size="1.7" fill="#c90d0c">
<text x="61.8" y="31.6">POWER</text>
<text x="58.3" y="36.8">P1_01</text>
<text x="58.3" y="40.3">P1_14</text>
<text x="58.3" y="42">P2_23</text>
<text x="66.9" y="36.8">P2_14</text>
<text x="66.9" y="40.3">P1_16</text>
<text x="66.9" y="42">P2_21</text>
<text x="58.3" y="45.4">P1_24</text>
<text x="58.3" y="47.2">P2_13</text>
<text x="66.9" y="45.4">P2_15</text>
<text x="66.9" y="47.2">P1_22</text>
<text x="61.8" y="59.2">SIGNALS</text>
<text x="54.9" y="62.7">USB</text>
<text x="58.3" y="64.4">P1_03</text>
<text x="68.7" y="64.4">P1_20</text>
<text x="72.1" y="62.7">GPIO</text>
<text x="58.3" y="66.1">P1_05</text>
<text x="58.3" y="67.8">P1_07</text>
<text x="58.3" y="69.6">P1_09</text>
<text x="58.3" y="71.3">P1_11</text>
<text x="68.7" y="66.1">P2_19</text>
<text x="68.7" y="67.8">P2_24</text>
<text x="68.7" y="69.6">P2_22</text>
<text x="68.7" y="71.3">P2_18</text>
<text x="58.3" y="73">P1_13</text>
<text x="58.3" y="74.7">P1_15</text>
<text x="68.7" y="73">P2_10</text>
<text x="68.7" y="74.7">P2_06</text>
<text x="68.7" y="76.5">P2_04</text>
<text x="53.1" y="78.2">ANALOG</text>
<text x="58.3" y="79.9">P1_18</text>
<text x="58.3" y="81.6">P1_17</text>
<text x="68.7" y="78.2">P2_02</text>
<text x="68.7" y="79.9">P2_08</text>
<text x="68.7" y="81.6">P2_20</text>
<text x="68.7" y="83.4">P2_17</text>
<text x="58.3" y="85.1">P1_19</text>
<text x="58.3" y="88.5">P1_21</text>
<text x="66.9" y="88.5">P1_08</text>
<text x="72.1" y="86.8">SPI</text>
<text x="58.3" y="91.9">P1_23</text>
<text x="58.3" y="95.4">P1_25</text>
<text x="66.9" y="90.3">P1_12</text>
<text x="66.9" y="91.9">P1_10</text>
<text x="66.9" y="93.7">P1_06</text>
<text x="58.3" y="98.8">P1_27</text>
<text x="66.9" y="97.2">P2_29</text>
<text x="66.9" y="98.8">P2_25</text>
<text x="66.9" y="100.6">P2_27</text>
<text x="58.3" y="102.3">P2_36</text>
<text x="66.9" y="102.3">P2_31</text>
<text x="54.9" y="117.8">PRU</text>
<text x="58.3" y="119.5">P1_33</text>
<text x="63.5" y="114.4">MISC</text>
<text x="66.9" y="119.5">P1_28</text>
<text x="70.4" y="117.8">CLICK0</text>
<text x="58.3" y="121.3">P2_32</text>
<text x="58.3" y="123">P2_30</text>
<text x="58.3" y="124.7">P1_31</text>
<text x="66.9" y="121.3">P1_26</text>
<text x="66.9" y="123">P1_30</text>
<text x="66.9" y="124.7">P1_32</text>
<text x="58.3" y="126.4">P2_34</text>
<text x="58.3" y="128.2">P2_28</text>
<text x="58.3" y="129.9">P1_29</text>
<text x="58.3" y="131.6">P1_35</text>
<text x="66.9" y="126.4">P2_35</text>
<text x="66.9" y="128.2">P1_34</text>
<text x="66.9" y="129.9">P2_33</text>
<text x="66.9" y="131.6">P1_36</text>
<text x="54.9" y="135">SYS</text>
<text x="58.3" y="136.8">P2_26</text>
<text x="66.9" y="136.8">P2_09</text>
<text x="70.4" y="135">CLICK1</text>
<text x="58.3" y="141.9">P2_12</text>
<text x="66.9" y="138.5">P2_11</text>
<text x="66.9" y="140.2">P2_07</text>
<text x="66.9" y="141.9">P2_05</text>
<text x="66.9" y="143.7">P1_02</text>
<text x="58.3" y="147.1">P2_16</text>
<text x="66.9" y="145.4">P2_03</text>
<text x="66.9" y="147.1">P1_04</text>
<text x="66.9" y="148.8">P2_01</text>
</g>
<g font-size="1.4" fill="#808080">
<text x="49.5" y="37.3">VIN</text>
<text x="49.5" y="40.8">3.3V</text>
<text x="75.5" y="37.3">BAT.VIN</text>
<text x="77.6" y="40.8">GND</text>
<text x="154.7" y="40.8">3.3V</text>
<text x="49.5" y="42.5">3.3V</text>
<text x="49.5" y="45.9">VOUT</text>
<text x="49.5" y="47.7">VOUT</text>
<text x="77.6" y="42.5">GND</text>
<text x="77.6" y="45.9">GND</text>
<text x="77.6" y="47.6">GND</text>
<text x="154.7" y="47.7">MOSI</text>
<text x="154.7" y="45.9">MISO</text>
<text x="154.7" y="44.2">SPI_CLK</text>
<text x="218" y="43.4">1</text>
<text x="218" y="45.2">2</text>
<text x="218" y="46.9">3</text>
<text x="222" y="44.2">VBUS</text>
<text x="222" y="45.9">DM</text>
<text x="222" y="47.7">DP</text>
<text x="154.7" y="52.8">D/C</text>
<text x="154.7" y="49.4">CS</text>
<text x="214.6" y="52.1">SH1*2</text>
<text x="218" y="48.6">4</text>
<text x="222" y="49.4">GND</text>
<text x="222" y="52.8">SHIELD</text>
<text x="154.7" y="58">GND</text>
<text x="154.7" y="54.6">RST</text>
<text x="49.5" y="64.9">DRVVBUS</text>
<text x="75.7" y="64.9">GPIO20</text>
<text x="49.5" y="66.6">VBUS</text>
<text x="49.5" y="68.4">USB1.VIN</text>
<text x="49.5" y="70.1">USB1.D-</text>
<text x="49.5" y="71.8">USB1.D+</text>
<text x="75.7" y="66.6">GPIO27</text>
<text x="75.7" y="68.3">GPIO44</text>
<text x="75.7" y="70.1">GPIO46</text>
<text x="75.7" y="71.8">GPIO47</text>
<text x="49.5" y="73.5">USB1.ID</text>
<text x="49.5" y="75.2">GND</text>
<text x="75.7" y="73.5">GPIO52</text>
<text x="75.7" y="75.2">GPIO57</text>
<text x="75.7" y="77">GPIO58</text>
<text x="49.5" y="80.4">AIN.VREF+</text>
<text x="49.5" y="82.1">AIN.VREF-</text>
<text x="75.7" y="78.7">GPIO59</text>
<text x="75.7" y="80.4">GPIO60</text>
<text x="75.7" y="82.1">GPIO64</text>
<text x="75.7" y="83.9">GPIO65</text>
<text x="49.5" y="85.6">AIN0(1.8V)</text>
<text x="49.5" y="89">AIN1(1.8V)</text>
<text x="74.5" y="89">SPI0.CLK</text>
<text x="49.5" y="92.5">AIN2(1.8V)</text>
<text x="49.5" y="95.9">AIN3(1.8V)</text>
<text x="73.7" y="90.7">SPI0.MOSI</text>
<text x="73.7" y="92.5">SPI0.MISO</text>
<text x="75.3" y="94.2">SPI0.CS</text>
<text x="49.5" y="99.4">AIN4(1.8V)</text>
<text x="73.7" y="99.4">SPI1.MOSI</text>
<text x="73.7" y="101.1">SPI1.MISO</text>
<text x="74.5" y="97.6">SPI1.CLK</text>
<text x="49.5" y="102.8">AIN7(1.8V)</text>
<text x="75.3" y="102.8">SPI1.CS</text>
<text x="49.5" y="120.1">PRU0.1</text>
<text x="49.5" y="121.8">PRU0.2</text>
<text x="49.5" y="123.5">PRU0.3</text>
<text x="49.5" y="125.2">PRU0.4</text>
<text x="73.7" y="125.2">UART0.RX</text>
<text x="73.9" y="123.5">UART0.TX</text>
<text x="74.4" y="121.8">I2C2.SDA</text>
<text x="74.6" y="120.1">I2C2.SCL</text>
<text x="49.5" y="127">PRU0.5</text>
<text x="49.5" y="128.7">PRU0.6</text>
<text x="49.5" y="130.4">PRU0.7</text>
<text x="73.7" y="127">AIN5(3.3V)</text>
<text x="75.7" y="128.7">GPIO26</text>
<text x="75.7" y="130.4">GPIO45</text>
<text x="49.5" y="132.1">PRU1.10</text>
<text x="49.5" y="137.3">RESET#</text>
<text x="74.6" y="137.3">I2C1.SCL</text>
<text x="75.4" y="132.1">PWM0A</text>
<text x="49.5" y="142.5">PWR.BTN</text>
<text x="73.7" y="142.5">UART4.RX</text>
<text x="73.9" y="140.7">UART4.TX</text>
<text x="74.4" y="139">I2C1.SDA</text>
<text x="142.1" y="138.3">1</text>
<text x="142.1" y="141.7">3</text>
<text x="146.1" y="139">1</text>
<text x="146.1" y="142.5">3</text>
<text x="152.4" y="139">2</text>
<text x="152.4" y="142.5">4</text>
<text x="156.4" y="138.3">2</text>
<text x="156.4" y="141.7">4</text>
<text x="205.9" y="138.3">1</text>
<text x="205.9" y="141.7">3</text>
<text x="209.9" y="139">1</text>
<text x="209.9" y="142.5">3</text>
<text x="216.2" y="139">2</text>
<text x="216.2" y="142.5">4</text>
<text x="220.2" y="138.3">2</text>
<text x="220.2" y="141.7">4</text>
<text x="49.5" y="147.7">BAT.TEMP</text>
<text x="73.7" y="144.2">AIN6(3.3V)</text>
<text x="75.4" y="149.4">PWM1A</text>
<text x="75.7" y="145.9">GPIO23</text>
<text x="75.7" y="147.6">GPIO89</text>
</g>
<g font-size="1.2" fill="#808080">
<text x="220.3" y="41.3">J2</text>
<text x="220.3" y="55.8">292303-1</text>
<text x="200.5" y="90.8" transform="rotate(-90 200.5 90.8)">LED</text>
<text x="207.4" y="90" transform="rotate(-90 207.4 90)">D1</text>
<text x="216" y="90.8" transform="rotate(-90 216 90.8)">LED</text>
<text x="222.9" y="90" transform="rotate(-90 222.9 90)">D2</text>
<text x="229.8" y="90.8" transform="rotate(-90 229.8 90.8)">LED</text>
<text x="236.7" y="90" transform="rotate(-90 236.7 90)">D3</text>
<text x="24.3" y="172.6">MGT4</text>
<text x="32.9" y="172.6">MGT1</text>
<text x="41.6" y="172.6">MGT2</text>
<text x="50.2" y="172.6">MGT3</text>
</g>
</svg>
